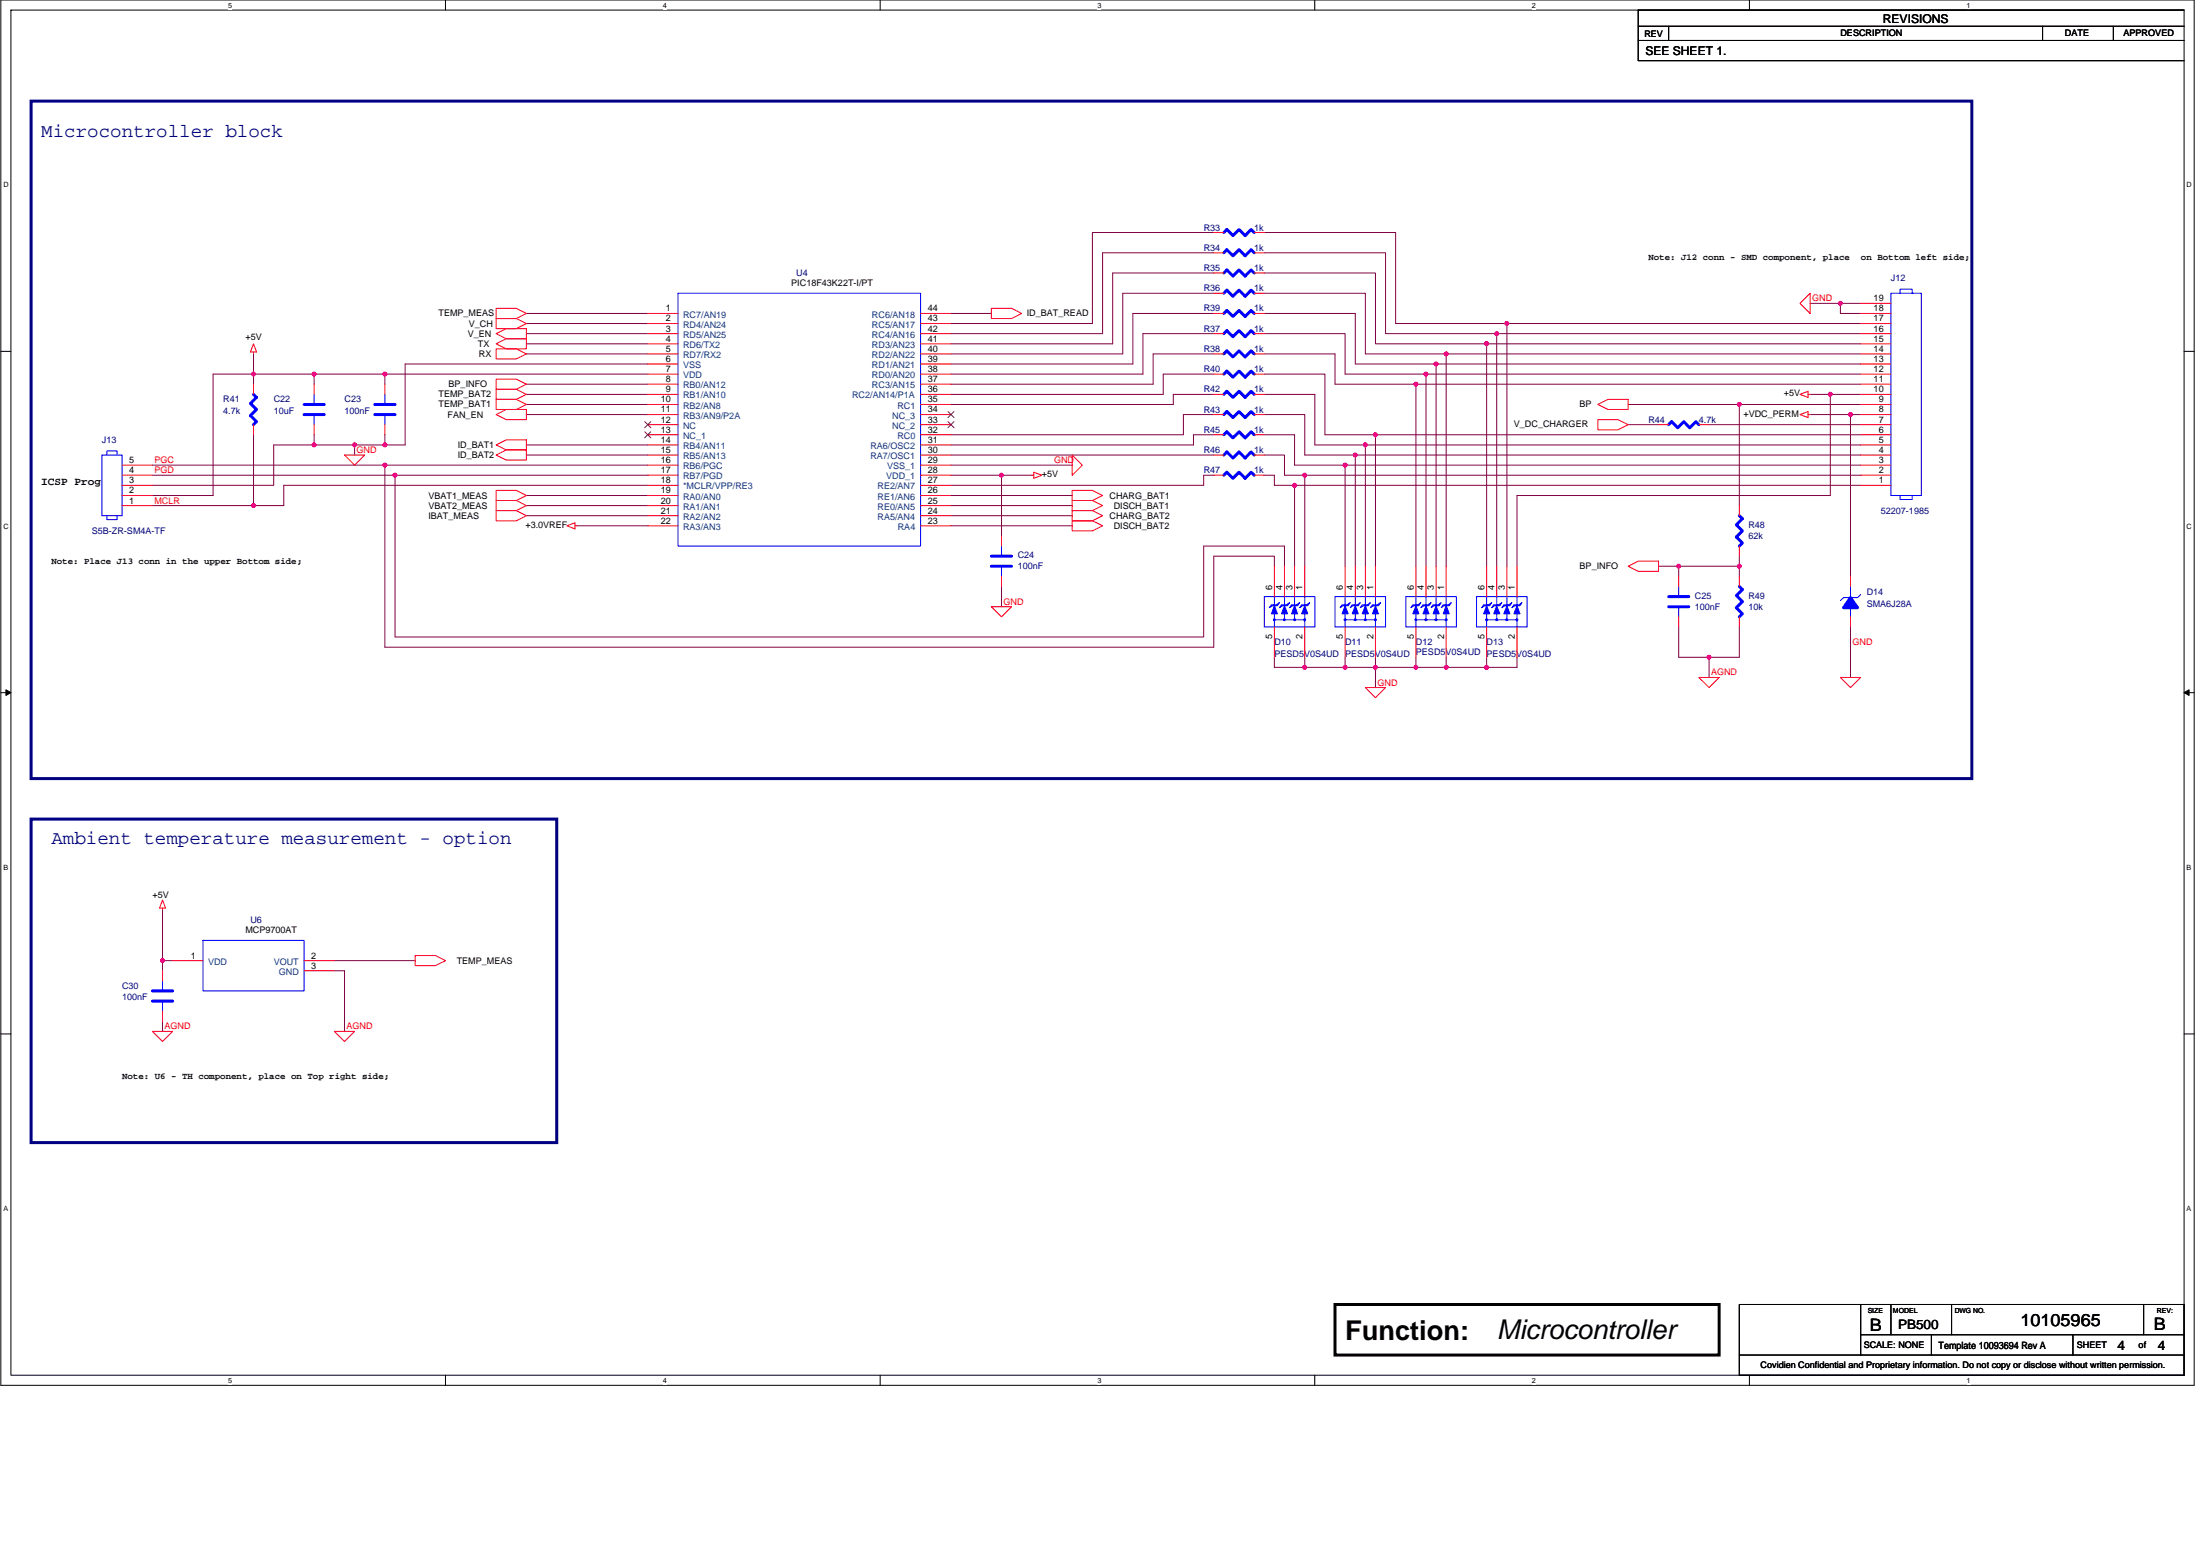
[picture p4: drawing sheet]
<svg xmlns="http://www.w3.org/2000/svg" width="420mm" height="297mm" viewBox="0 0 420 297" stroke-linecap="round" stroke-linejoin="round" font-family="sans-serif">
<path d="M.2 0h418.8v264.5h-418.8zM2.1 1.9h415v260.6h-415z" fill="none" stroke="#000" stroke-width=".19"/>
<g fill="#fff">
<path d="M43.6 .2h.7v1.6h-.7z"/>
<path d="M43.6 262.7h.7v1.6h-.7z"/>
</g>
<path d="M85.1 0v1.9M85.1 262.5v2" fill="none" stroke="#000" stroke-width=".19"/>
<g fill="#fff">
<path d="M126.6 .2h.7v1.6h-.7z"/>
<path d="M126.6 262.7h.7v1.6h-.7z"/>
</g>
<path d="M168.1 0v1.9M168.1 262.5v2" fill="none" stroke="#000" stroke-width=".19"/>
<g fill="#fff">
<path d="M209.6 .2h.7v1.6h-.7z"/>
<path d="M209.6 262.7h.7v1.6h-.7z"/>
</g>
<path d="M251.1 0v1.9M251.1 262.5v2" fill="none" stroke="#000" stroke-width=".19"/>
<g fill="#fff">
<path d="M292.6 .2h.7v1.6h-.7z"/>
<path d="M292.6 262.7h.7v1.6h-.7z"/>
</g>
<path d="M334.1 0v1.9M334.1 262.5v2" fill="none" stroke="#000" stroke-width=".19"/>
<g fill="#fff">
<path d="M375.6 .2h.8v1.6h-.8z"/>
<path d="M375.6 262.7h.8v1.6h-.8z"/>
<path d="M.6 34.5h1v1.5h-1z"/>
<path d="M417.6 34.5h1v1.5h-1z"/>
<path d="M.6 99.7h1v1.5h-1z"/>
<path d="M417.6 99.7h1v1.5h-1z"/>
</g>
<path d="M.2 67.1h1.9M417.1 67.1h1.9" fill="none" stroke="#000" stroke-width=".19"/>
<g fill="#fff">
<path d="M.6 164.8h1v1.5h-1z"/>
<path d="M417.6 164.8h.9v1.5h-.9z"/>
</g>
<path d="M.2 132.2h1.9M417.1 132.2h1.9" fill="none" stroke="#000" stroke-width=".19"/>
<path d="M1.1 131.7l1 .5-1 .6zM417.1 132.2l1-.5v1.1z" fill="#000" stroke="#000" stroke-width=".19"/>
<g fill="#fff">
<path d="M.6 230h1v1.5h-1z"/>
<path d="M417.6 230h.9v1.5h-.9z"/>
</g>
<g fill="none" stroke="#000" stroke-width=".19">
<path d="M312.9 5h104.2M312.9 7.7h104.2M318.7 5v2.7M390.1 5v2.7M403.6 5v2.7M417.1 1.9h-104.2v9.7h104.2M.2 197.4h1.9M417.1 197.4h1.9M332.2 249h84.9v13.5h-84.9zM332.2 258.7h84.9M355.4 249v9.7M355.4 254.8h61.7"/>
<path d="M361.1 249v5.8M368.9 254.8v3.9M372.7 249v5.8M395.9 254.8v3.9M409.4 249v5.8"/>
</g>
<path d="M255 249h73.3v9.7h-73.3z" fill="none" stroke="#000" stroke-width=".57"/>
<path d="M5.9 19.3h370.7v129.3h-370.7zM5.9 156.4h100.4v61.7h-100.4z" fill="none" stroke="#000080" stroke-width=".57"/>
<g fill="none" stroke="#800040" stroke-width=".19">
<path d="M100.5 59.8h23.2M181.6 59.8h7.7M231.8 44.4h-23.2v17.4h-27M231.8 48.3h-21.2v15.4h-29M231.8 52.1h-19.3v13.5h-30.9M231.8 56h-17.4v11.6h-32.8M231.8 59.8h-15.4v9.7h-34.8M241.5 59.8h17.3v9.7h15.5M241.5 56h19.3v11.6h15.4M241.5 52.1h21.2v13.5h21.2M241.5 48.3h23.1v15.4h21.2M241.5 44.4h25v17.4h21.3"/>
<path d="M345.7 57.9h9.7M351.5 57.9v1.9h3.9M48.4 67.6v3.8M48.4 71.4h11.6M48.4 71.4h-7.7v23.2h-11.6M48.4 71.4v1.9M60 71.4v1.9M60 71.4h13.5M73.5 71.4v1.9M73.5 71.4h50.2M100.5 73.3h23.2M100.5 79.1h23.2"/>
<path d="M100.5 77.2h23.2M100.5 75.3h23.2M100.5 63.7h23.2M100.5 61.8h23.2M100.5 65.6h23.2M100.5 67.6h23.2M123.7 69.5h-46.3v15.4h-3.9M231.8 63.7h-13.5v7.7h-36.7M231.8 67.6h-11.6v5.7h-38.6M231.8 71.4h-9.6v3.9h-40.6M231.8 75.3h-7.7v1.9h-42.5M231.8 79.1h-5.8v3.9h-44.4"/>
<path d="M241.5 79.1h7.7v7.8h9.6M241.5 75.3h9.6v9.6h9.7M241.5 71.4h11.5v11.6h9.7M241.5 67.6h13.5v5.7h15.4M241.5 63.7h15.4v7.7h15.4M270.4 73.3v34.8M270.4 73.3h85M272.3 71.4v36.7M272.3 71.4h83.1M274.3 69.5h81.1M274.3 69.5v38.6M276.2 67.6h79.2"/>
<path d="M276.2 67.6v40.5M283.9 65.6v42.5M283.9 65.6h71.5M285.8 63.7h69.6M285.8 63.7v44.4M287.8 61.8h67.6M287.8 61.8v46.3M310.9 77.2h21.3M332.2 77.2v19.3M332.2 77.2h23.2M345.7 79.1h7.7M345.7 75.3h3.9"/>
<path d="M349.6 75.3v19.3h-59.9v13.5M349.6 75.3h5.8M353.4 79.1h2M353.4 79.1v30.9M29.1 88.8h44.4M29.1 90.7h46.3M29.1 96.5h19.3M48.4 83v13.5M60 84.9h7.7M60 84.9h-7.7v7.7h-23.2M60 83v1.9M67.7 84.9v2"/>
<path d="M67.7 84.9h5.8M73.5 83v1.9M73.5 88.8v34.7h158.3v-17.3h11.6v1.9M73.5 88.8h50.2M75.4 90.7v30.9h154.5v-17.4h15.4v3.9M75.4 90.7h48.3M100.5 94.6h23.2M100.5 96.5h23.2M100.5 84.9h23.2M100.5 86.9h23.2M100.5 98.4h23.2M123.7 92.6h-69.5v3.9h-5.8"/>
<path d="M181.6 94.6h23.2M181.6 96.5h23.2M181.6 98.4h23.2M181.6 90.7h9.7M181.6 86.9h50.2M181.6 88.8h23.2M191.3 90.7v11.6M191.3 90.7h5.8M231.8 83h-3.9v1.9h-46.3M231.8 90.7h-1.9v1.9h-48.3M241.5 90.7h1.9v1.9h3.8M241.5 86.9h3.8v3.8h3.9"/>
<path d="M241.5 83h5.7v5.8h9.7M247.2 92.6h108.2M247.2 92.6v15.5M249.2 90.7h106.2M249.2 90.7v17.4M256.9 88.8v19.3M256.9 88.8h98.5M258.8 86.9h96.6M258.8 86.9v21.2M262.7 83v25.1M262.7 83h92.7M310.9 81.1h5.8"/>
<path d="M326.4 81.1h29M355.4 84.9h-94.6v23.2M110.2 100.4h13.5M181.6 100.4h23.2M191.3 112v3.8M316.7 108.1h3.9M320.6 119.7v5.8h5.8M320.6 108.1v1.9M320.6 108.1h11.6M332.2 119.7v5.8h-5.8M332.2 106.2v1.9M332.2 108.1v1.9"/>
<path d="M353.4 119.7v9.6M243.4 125.5v1.9h5.8M249.2 125.5v1.9M249.2 127.4h7.7M256.9 125.5v1.9M256.9 127.4h5.8M262.7 125.5v1.9M262.7 127.4v3.9M262.7 127.4h7.7M270.4 125.5v1.9M270.4 127.4h5.8M276.2 125.5v1.9"/>
<path d="M276.2 127.4h7.7M283.9 125.5v1.9M289.7 125.5v1.9h-5.8M326.4 125.5v3.8M31 173.7v9.7M31 183.4h2M31 183.4v1.9M31 195v1.9M63.8 183.4h15.5M63.8 185.3h2v11.6"/>
</g>
<g fill="#f0f" stroke="#f0f" stroke-width=".19">
<circle cx="60" cy="71.4" r=".38"/>
<circle cx="73.5" cy="71.4" r=".38"/>
<circle cx="60" cy="84.9" r=".38"/>
<circle cx="191.3" cy="90.7" r=".38"/>
<circle cx="48.4" cy="71.4" r=".38"/>
<circle cx="48.4" cy="96.5" r=".38"/>
<circle cx="73.5" cy="84.9" r=".38"/>
<circle cx="67.7" cy="84.9" r=".38"/>
<circle cx="256.9" cy="127.4" r=".38"/>
<circle cx="249.2" cy="127.4" r=".38"/>
<circle cx="270.4" cy="127.4" r=".38"/>
<circle cx="262.7" cy="127.4" r=".38"/>
<circle cx="276.2" cy="127.4" r=".38"/>
<circle cx="283.9" cy="127.4" r=".38"/>
<circle cx="332.2" cy="77.2" r=".38"/>
<circle cx="326.4" cy="125.5" r=".38"/>
<circle cx="332.2" cy="108.1" r=".38"/>
<circle cx="320.6" cy="108.1" r=".38"/>
<circle cx="272.3" cy="71.4" r=".38"/>
<circle cx="274.3" cy="69.5" r=".38"/>
<circle cx="276.2" cy="67.6" r=".38"/>
<circle cx="283.9" cy="65.6" r=".38"/>
<circle cx="285.8" cy="63.7" r=".38"/>
<circle cx="287.8" cy="61.8" r=".38"/>
<circle cx="349.5" cy="75.3" r=".38"/>
<circle cx="270.4" cy="73.3" r=".38"/>
<circle cx="262.7" cy="83" r=".38"/>
<circle cx="258.8" cy="86.9" r=".38"/>
<circle cx="353.4" cy="79.1" r=".38"/>
<circle cx="256.9" cy="88.8" r=".38"/>
<circle cx="249.2" cy="90.7" r=".38"/>
<circle cx="247.2" cy="92.6" r=".38"/>
<circle cx="75.4" cy="90.7" r=".38"/>
<circle cx="73.5" cy="88.8" r=".38"/>
<circle cx="351.5" cy="57.9" r=".38"/>
<circle cx="260.7" cy="84.9" r=".38"/>
<circle cx="31" cy="183.4" r=".38"/>
</g>
<g fill="none" stroke="#f00" stroke-width=".19">
<path d="M94.8 58.9h3.8l1.9 .9-1.9 1h-3.8zM123.7 59.8h5.8M175.8 59.8h5.8M189.3 58.9h3.9l1.9 .9-1.9 1h-3.9zM231.8 56h1.9M231.8 59.8h1.9M231.8 48.3h1.9M231.8 44.4h1.9M231.8 52.1h1.9M239.5 56h2M239.5 59.8h2M239.5 48.3h2"/>
<path d="M239.5 44.4h2M239.5 52.1h2M343.8 57.9l1.9-1.9v3.8zM355.4 59.8h5.7M355.4 57.9h5.7M48.4 73.3v2M48.4 65.6l.6 1.6h-1.2zM48.4 67.2v.4M60 73.3v2M73.5 73.3v2M94.8 66.6h3.8l1.9 1-1.9 .9h-3.8zM94.8 65.6l1.9-.9h3.8v1.9h-3.8z"/>
<path d="M94.8 72.4h3.8l1.9 .9-1.9 1h-3.8zM94.8 79.1l1.9-.9h3.8v1.9h-3.8zM94.8 74.3h3.8l1.9 1-1.9 .9h-3.8zM94.8 76.2h3.8l1.9 1-1.9 1h-3.8zM94.8 60.8h3.8l1.9 1-1.9 .9h-3.8zM94.8 63.7l1.9-1h3.8v2h-3.8zM123.7 61.8h5.8M123.7 63.7h5.8M123.7 65.6h5.8M123.7 67.6h5.8M123.7 69.5h5.8M123.7 71.4h5.8"/>
<path d="M123.7 73.3h5.8M123.7 75.3h5.8M123.7 77.2h5.8M123.7 79.1h5.8M175.8 79.1h5.8M175.8 77.2h5.8M175.8 75.3h5.8M175.8 73.3h5.8M175.8 71.4h5.8M175.8 69.5h5.8M175.8 67.6h5.8M175.8 65.6h5.8"/>
<path d="M175.8 63.7h5.8M175.8 61.8h5.8M231.8 79.1h1.9M231.8 71.4h1.9M231.8 63.7h1.9M231.8 75.3h1.9M231.8 67.6h1.9M239.5 79.1h2M239.5 71.4h2M239.5 63.7h2M239.5 75.3h2M239.5 67.6h2"/>
<path d="M305.1 77.2l2-1h3.8v2h-3.8zM343.8 79.1l1.5-.5v1.1zM343.8 75.3l1.5-.6v1.2zM345.3 79.1h.4M345.3 75.3h.4M355.4 79.1h5.7M355.4 77.2h5.7M355.4 75.3h5.7M355.4 73.3h5.7M355.4 71.4h5.7M355.4 69.5h5.7M355.4 67.6h5.7"/>
<path d="M355.4 65.6h5.7M355.4 63.7h5.7M355.4 61.8h5.7M23.3 96.5h5.8M23.3 94.6h5.8M23.3 92.6h5.8M23.3 90.7h5.8M23.3 88.8h5.8M48.4 81.1v1.9M60 81.1v1.9M65.8 86.9h3.8l-1.9 1.9zM73.5 81.1v1.9"/>
<path d="M94.8 93.6h3.8l1.9 1-1.9 .9h-3.8zM94.8 95.5h3.8l1.9 1-1.9 1h-3.8zM94.8 84.9l1.9-.9h3.8v1.9h-3.8zM94.8 86.9l1.9-1h3.8v1.9h-3.8zM94.8 97.5h3.8l1.9 .9-1.9 1h-3.8zM123.7 81.1h5.8M123.7 83h5.8M123.7 84.9h5.8M123.7 86.9h5.8M123.7 88.8h5.8M123.7 90.7h5.8M123.7 92.6h5.8"/>
<path d="M123.7 94.6h5.8M123.7 96.5h5.8M123.7 98.4h5.8M175.8 98.4h5.8M175.8 96.5h5.8M175.8 94.6h5.8M175.8 92.6h5.8M175.8 90.7h5.8M175.8 88.8h5.8M175.8 86.9h5.8M175.8 84.9h5.8M175.8 83h5.8"/>
<path d="M175.8 81.1h5.8M197.1 90.7h.3M197.4 90.1l1.6 .6-1.6 .6zM204.8 93.6h3.8l2 1-2 .9h-3.8zM204.8 95.5h3.8l2 1-2 1h-3.8zM204.8 97.5h3.8l2 .9-2 1h-3.8zM204.8 99.4h3.8l2 1-2 .9h-3.8zM204.8 86.9l1.9 1.9-1.9 1.9zM231.8 86.9h1.9M231.8 83h1.9M231.8 90.7h1.9M239.5 86.9h2"/>
<path d="M239.5 83h2M239.5 90.7h2M305.1 80.1h3.9l1.9 1-1.9 .9h-3.9zM316.7 81.1h2M324.5 81.1h1.9M332.2 96.5v1.9M355.4 92.6h5.7M355.4 90.7h5.7M355.4 88.8h5.7M355.4 86.9h5.7M355.4 84.9h5.7M355.4 83h5.7"/>
<path d="M355.4 81.1h5.7M108.3 100.4l1.5-.6v1.2zM109.8 100.4h.4M123.7 100.4h5.8M175.8 100.4h5.8M189.3 115.8h3.9l-1.9 2zM191.3 102.3v1.9M191.3 110v2M243.4 108.1v5.8M243.4 119.7v5.8M245.3 108.1v5.8M247.2 108.1v5.8"/>
<path d="M249.2 108.1v5.8M249.2 119.7v5.8M256.9 108.1v5.8M256.9 119.7v5.8M258.8 108.1v5.8M260.8 108.1v5.8M262.7 108.1v5.8M262.7 119.7v5.8M270.4 108.1v5.8M270.4 119.7v5.8M272.3 108.1v5.8M274.3 108.1v5.8"/>
<path d="M276.2 108.1v5.8M276.2 119.7v5.8M283.9 108.1v5.8M283.9 119.7v5.8M285.8 108.1v5.8M287.8 108.1v5.8M289.7 108.1v5.8M289.7 119.7v5.8M310.9 108.1l2-1h3.8v2h-3.8zM320.6 110v2M320.6 117.8v1.9M332.2 104.2v2"/>
<path d="M332.2 110v2M332.2 117.8v1.9M353.4 110v2M353.4 117.8v1.9M260.8 131.3h3.8l-1.9 1.9zM324.5 129.3h3.8l-1.9 2zM351.5 129.3h3.9l-2 2zM31 171.8l.6 1.6h-1.1zM31 173.4v.3M29.1 196.9h3.9l-2 1.9zM31 185.3v1.9M31 193v2"/>
<path d="M33 183.4h5.8M58.1 185.3h5.7M58.1 183.4h5.7M63.8 196.9h3.9l-1.9 1.9zM79.3 182.4h3.9l1.9 1-1.9 .9h-3.9z"/>
</g>
<g fill="none" stroke="#00f" stroke-width=".57">
<path d="M233.7 56l.6-.6 1.2 1.2 1.1-1.2 1.2 1.2 1.1-1.2 .6 .6M233.7 59.8l.6-.5 1.2 1.1 1.1-1.1 1.2 1.1 1.1-1.1 .6 .5M233.7 48.3l.6-.6 1.2 1.1 1.1-1.1 1.2 1.1 1.1-1.1 .6 .6M233.7 44.4l.6-.6 1.2 1.2 1.1-1.2 1.2 1.2 1.1-1.2 .6 .6M233.7 52.1l.6-.6 1.2 1.2 1.1-1.2 1.2 1.2 1.1-1.2 .6 .6M48.4 75.3l.6 .6-1.2 1.1 1.2 1.2-1.2 1.1 1.2 1.2-.6 .6M58.1 79.1h3.8M58.1 77.2h3.8M71.6 79.1h3.8M71.6 77.2h3.8M233.7 79.1l.6-.5 1.2 1.1 1.1-1.1 1.2 1.1 1.1-1.1 .6 .5M233.7 71.4l.6-.6 1.2 1.2 1.1-1.2 1.2 1.2 1.1-1.2 .6 .6"/>
<path d="M233.7 63.7l.6-.6 1.2 1.2 1.1-1.2 1.2 1.2 1.1-1.2 .6 .6M233.7 75.3l.6-.6 1.2 1.2 1.1-1.2 1.2 1.2 1.1-1.2 .6 .6M233.7 67.6l.6-.6 1.2 1.1 1.1-1.1 1.2 1.1 1.1-1.1 .6 .6M233.7 86.9l.6-.6 1.2 1.1 1.1-1.1 1.2 1.1 1.1-1.1 .6 .6M233.7 83l.6-.6 1.2 1.2 1.1-1.2 1.2 1.2 1.1-1.2 .6 .6M239.5 90.7l-.6-.6-1.1 1.2-1.2-1.2-1.1 1.2-1.2-1.2-.6 .6M318.7 81.1l.5-.6 1.2 1.2 1.2-1.2 1.1 1.2 1.2-1.2 .6 .6M332.2 98.4l.6 .6-1.2 1.2 1.2 1.1-1.2 1.2 1.2 1.2-.6 .5M189.3 108.1h3.9M189.3 106.2h3.9M318.7 115.8h3.8M318.7 113.9h3.8"/>
<path d="M332.2 112l.6 .5-1.2 1.2 1.2 1.2-1.2 1.1 1.2 1.2-.6 .6M29.1 191.1h3.9M29.1 189.2h3.9"/>
</g>
<g fill="#00f" stroke="#00f" stroke-width=".19">
<path d="M262.7 115.6l.6 1.6h-1.2z" fill-rule="evenodd"/>
<path d="M260.8 115.6l.5 1.6h-1.1z" fill-rule="evenodd"/>
<path d="M258.8 115.6l.6 1.6h-1.2z" fill-rule="evenodd"/>
<path d="M256.9 115.6l.6 1.6h-1.2z" fill-rule="evenodd"/>
<path d="M262.5 118.2h.3v.2h-.3z" fill-rule="evenodd"/>
<path d="M260.6 118.2h.3v.2h-.3z" fill-rule="evenodd"/>
<path d="M289.7 115.6l.6 1.6h-1.2z" fill-rule="evenodd"/>
<path d="M287.8 115.6l.6 1.6h-1.2z" fill-rule="evenodd"/>
<path d="M285.8 115.6l.6 1.6h-1.1z" fill-rule="evenodd"/>
<path d="M283.9 115.6l.6 1.6h-1.2z" fill-rule="evenodd"/>
<path d="M289.6 118.2h.2v.2h-.2z" fill-rule="evenodd"/>
<path d="M283.8 118.2h.2v.2h-.2z" fill-rule="evenodd"/>
<path d="M276.2 115.6l.6 1.6h-1.2z" fill-rule="evenodd"/>
<path d="M274.3 115.6l.6 1.6h-1.2z" fill-rule="evenodd"/>
<path d="M272.3 115.6l.6 1.6h-1.1z" fill-rule="evenodd"/>
<path d="M270.4 115.6l.6 1.6h-1.2z" fill-rule="evenodd"/>
<path d="M274.1 118.2h.3v.2h-.3z" fill-rule="evenodd"/>
<path d="M272.2 118.2h.3v.2h-.3z" fill-rule="evenodd"/>
<path d="M270.3 118.2h.2v.2h-.2z" fill-rule="evenodd"/>
<path d="M249.2 115.6l.6 1.6h-1.2z" fill-rule="evenodd"/>
<path d="M247.2 115.6l.6 1.6h-1.1z" fill-rule="evenodd"/>
<path d="M245.3 115.6l.6 1.6h-1.2z" fill-rule="evenodd"/>
<path d="M243.4 115.6l.6 1.6h-1.2z" fill-rule="evenodd"/>
<path d="M245.2 118.2h.2v.2h-.2z" fill-rule="evenodd"/>
<path d="M243.2 118.2h.3v.2h-.3z" fill-rule="evenodd"/>
<circle cx="258.8" cy="118.3" r=".18"/>
<circle cx="256.9" cy="118.3" r=".18"/>
<circle cx="287.8" cy="118.3" r=".18"/>
<circle cx="285.9" cy="118.3" r=".18"/>
<circle cx="276.2" cy="118.3" r=".18"/>
<circle cx="249.2" cy="118.3" r=".18"/>
<circle cx="247.2" cy="118.3" r=".18"/>
</g>
<g fill="none" stroke="#00f" stroke-width=".19">
<path d="M129.5 56h46.3v48.2h-46.3zM129.5 59.8h.1M175.8 59.8h.1M361.1 56h5.8v38.6h-5.8zM362.9 56v-.8h2.3v.8h.2M60 75.3v1.9M60 79.1v2M73.5 75.3v1.9M73.5 79.1v2M129.5 61.8h.1M129.5 63.7h.1M129.5 65.6h.1"/>
<path d="M129.5 67.6h.1M129.5 69.5h.1M129.5 71.4h.1M129.5 73.3h.1M129.5 75.3h.1M129.5 77.2h.1M129.5 79.1h.1M175.8 79.1h.1M175.8 77.2h.1M175.8 75.3h.1M175.8 73.3h.1M175.8 71.4h.1"/>
<path d="M175.8 69.5h.1M175.8 67.6h.1M175.8 65.6h.1M175.8 63.7h.1M175.8 61.8h.1M19.5 86.9h3.8v11.5h-3.8zM20.4 86.9v-.8h2v.8M20.4 98.4v.8h2v-.8M129.5 81.1h.1M129.5 83h.1M129.5 84.9h.1M129.5 86.9h.1"/>
<path d="M129.5 88.8h.1M129.5 90.7h.1M129.5 92.6h.1M129.5 94.6h.1M129.5 96.5h.1M129.5 98.4h.1M175.8 98.4h.1M175.8 96.5h.1M175.8 94.6h.1M175.8 92.6h.1M175.8 90.7h.1M175.8 88.8h.1"/>
<path d="M175.8 86.9h.1M175.8 84.9h.1M175.8 83h.1M175.8 81.1h.1M362.7 94.6h.2v.8h2.3v-.8M129.5 100.4h.1M175.8 100.4h.1M191.3 104.2v2M191.3 108.1v1.9M241.5 113.9h9.6v5.8h-9.6zM242.8 115.4h1l.6-.4-.4 .6h-1l-.6 .4zM243.4 113.9v1.5"/>
<path d="M243.4 117.2v1.1h5.8v1.4M243.4 118.3v1.4M244.7 115.4h1l.6-.4-.4 .6h-1l-.5 .4zM245.3 113.9v1.5M245.3 117.2v1.1M246.7 115.4h.9l.6-.4-.4 .6h-.9l-.6 .4zM247.2 113.9v1.5M247.2 117.2v1.1M248.6 115.4h1l.5-.4-.3 .6h-1l-.6 .4zM249.2 113.9v1.5M249.2 117.2v1.1M255 113.9h9.6v5.8h-9.6z"/>
<path d="M256.3 115.4h1l.6-.4-.4 .6h-1l-.6 .4zM256.9 113.9v1.5M256.9 117.2v1.1h5.8v1.4M256.9 118.3v1.4M258.2 115.4h1l.6-.4-.4 .6h-1l-.5 .4zM258.8 113.9v1.5M258.8 117.2v1.1M260.2 115.4h.9l.6-.4-.4 .6h-.9l-.6 .4zM260.8 113.9v1.5M260.8 117.2v1.1M262.1 115.4h1l.6-.4-.4 .6h-1l-.6 .4zM262.7 113.9v1.5"/>
<path d="M262.7 117.2v1.1M268.5 113.9h9.6v5.8h-9.6zM269.8 115.4h1l.6-.4-.4 .6h-1l-.6 .4zM270.4 113.9v1.5M270.4 117.2v1.1h5.8v1.4M270.4 118.3v1.4M271.8 115.4h.9l.6-.4-.4 .6h-.9l-.6 .4zM272.3 113.9v1.5M272.3 117.2v1.1M273.7 115.4h.9l.6-.4-.3 .6h-1l-.6 .4zM274.3 113.9v1.5M274.3 117.2v1.1"/>
<path d="M275.6 115.4h1l.6-.4-.4 .6h-1l-.6 .4zM276.2 113.9v1.5M276.2 117.2v1.1M282 113.9h9.6v5.8h-9.6zM283.3 115.4h1l.6-.4-.4 .6h-1l-.5 .4zM283.9 113.9v1.5M283.9 117.2v1.1h5.8v1.4M283.9 118.3v1.4M285.3 115.4h.9l.6-.4-.4 .6h-.9l-.6 .4zM285.8 113.9v1.5M285.8 117.2v1.1M287.2 115.4h1l.5-.4-.3 .6h-1l-.6 .4z"/>
<path d="M287.8 113.9v1.5M287.8 117.2v1.1M289.1 115.4h1l.6-.4-.4 .6h-1l-.6 .4zM289.7 113.9v1.5M289.7 117.2v1.1M320.6 112v1.9M320.6 115.8v2M353.4 112v5.8M355.4 113.5l-.6 .6h-2.7l-.6 .6M38.8 179.5h19.3v9.7h-19.3zM31 187.2v2M31 191.1v1.9"/>
<path d="M38.8 183.4h.1M58.1 185.3h.1M58.1 183.4h.1"/>
</g>
<path d="M353.4 114.1l1.4 1.9h-2.7z" fill-rule="evenodd" fill="#00f" stroke="#00f" stroke-width=".57"/>
<path d="M181 78.6l1.2 1.1M182.2 78.6l-1.2 1.1M123.1 80.5l1.2 1.2M123.1 82.4l1.2 1.2M124.3 80.5l-1.2 1.2M124.3 82.4l-1.2 1.2M181 80.5l1.2 1.2M182.2 80.5l-1.2 1.2" fill="none" stroke="#804000" stroke-width=".19"/>
<g font-size="5.2">
<text x="256.9" y="255.8">Function:</text>
<text x="285.8" y="255.6">Microcontroller</text>
</g>
<g font-size="3.7" fill="#000080">
<text x="7.9" y="26.1">Microcontroller block</text>
<text x="9.8" y="161.2">Ambient temperature measurement - option</text>
</g>
<g font-size="3.3">
<text x="357.1" y="254.1">B</text>
<text x="385.9" y="253.1">10105965</text>
<text x="411.3" y="253.9">B</text>
</g>
<g font-size="2.5">
<text x="362.5" y="253.8">PB500</text>
<text x="404.4" y="257.6">4</text>
<text x="412.1" y="257.6">4</text>
</g>
<g font-size="2.3">
<text x="359.6" y="4.4">REVISIONS</text>
<text x="314.2" y="10.6">SEE SHEET 1.</text>
</g>
<text font-size="2.1" x="7.9" y="92.5">ICSP Prog</text>
<text font-size="1.9" x="370.2" y="257.5">Template 10093694 Rev A</text>
<g font-size="1.7">
<text x="314" y="7.1">REV</text>
<text x="351.5" y="6.9">DESCRIPTION</text>
<text x="394.3" y="6.9">DATE</text>
<text x="405.5" y="6.9">APPROVED</text>
<text x="314.8" y="49.7">Note: J12 conn - SMD component, place</text>
<text x="355.4" y="49.7">on Bottom left side;</text>
<text x="127.2" y="59.4">1</text>
<text x="151.1" y="54.6">PIC18F43K22T-I/PT</text>
<text x="177.2" y="59.4">44</text>
<text x="357.8" y="59.4">18</text>
<text x="357.8" y="57.5">19</text>
<text x="46.9" y="64.9">+5V</text>
<text x="83.7" y="60.4">TEMP_MEAS</text>
<text x="89.3" y="64.3">V_EN</text>
<text x="89.5" y="62.4">V_CH</text>
<text x="127.2" y="61.4">2</text>
<text x="127.2" y="63.3">3</text>
<text x="127.2" y="65.2">4</text>
<text x="177.2" y="65.2">41</text>
<text x="177.2" y="63.3">42</text>
<text x="177.2" y="61.4">43</text>
<text x="196.1" y="60.4">ID_BAT_READ</text>
<text x="357.8" y="65.2">15</text>
<text x="357.8" y="63.3">16</text>
<text x="357.8" y="61.4">17</text>
<text x="91.3" y="66.2">TX</text>
<text x="91.5" y="68.1">RX</text>
<text x="127.2" y="67.2">5</text>
<text x="127.2" y="69.1">6</text>
<text x="127.2" y="71">7</text>
<text x="177.2" y="71">38</text>
<text x="177.2" y="69.1">39</text>
<text x="177.2" y="67.2">40</text>
<text x="357.8" y="71">12</text>
<text x="357.8" y="69.1">13</text>
<text x="357.8" y="67.2">14</text>
<text x="83.7" y="75.9">TEMP_BAT2</text>
<text x="83.7" y="77.8">TEMP_BAT1</text>
<text x="85.7" y="73.9">BP_INFO</text>
<text x="126.2" y="76.8">10</text>
<text x="127.2" y="72.9">8</text>
<text x="127.2" y="74.9">9</text>
<text x="177.2" y="74.9">36</text>
<text x="177.2" y="72.9">37</text>
<text x="177.2" y="76.8">35</text>
<text x="301.7" y="77.8">BP</text>
<text x="340.7" y="75.7">+5V</text>
<text x="357.8" y="74.9">10</text>
<text x="357.8" y="72.9">11</text>
<text x="358.8" y="76.8">9</text>
<text x="85.5" y="79.7">FAN_EN</text>
<text x="126.2" y="78.7">11</text>
<text x="126.2" y="80.7">12</text>
<text x="126.2" y="82.6">13</text>
<text x="177.2" y="80.7">33</text>
<text x="177.2" y="78.7">34</text>
<text x="177.2" y="82.6">32</text>
<text x="289.1" y="81.4">V_DC_CHARGER</text>
<text x="333" y="79.5">+VDC_PERM</text>
<text x="358.8" y="82.6">6</text>
<text x="358.8" y="80.7">7</text>
<text x="358.8" y="78.7">8</text>
<text x="24.7" y="88.4">5</text>
<text x="87.4" y="85.5">ID_BAT1</text>
<text x="87.4" y="87.4">ID_BAT2</text>
<text x="126.2" y="84.5">14</text>
<text x="126.2" y="86.5">15</text>
<text x="126.2" y="88.4">16</text>
<text x="177.2" y="88.4">29</text>
<text x="177.2" y="86.5">30</text>
<text x="177.2" y="84.5">31</text>
<text x="358.8" y="88.4">3</text>
<text x="358.8" y="86.5">4</text>
<text x="358.8" y="84.5">5</text>
<text x="24.7" y="94.2">2</text>
<text x="24.7" y="92.2">3</text>
<text x="24.7" y="90.3">4</text>
<text x="81.8" y="95.2">VBAT1_MEAS</text>
<text x="126.2" y="90.3">17</text>
<text x="126.2" y="92.2">18</text>
<text x="126.2" y="94.2">19</text>
<text x="177.2" y="94.2">26</text>
<text x="177.2" y="92.2">27</text>
<text x="177.2" y="90.3">28</text>
<text x="199" y="91.1">+5V</text>
<text x="211.9" y="95.2">CHARG_BAT1</text>
<text x="358.8" y="92.2">1</text>
<text x="358.8" y="90.3">2</text>
<text x="24.7" y="96.1">1</text>
<text x="81.8" y="97.1">VBAT2_MEAS</text>
<text x="81.8" y="99">IBAT_MEAS</text>
<text x="100.3" y="100.8">+3.0VREF</text>
<text x="126.2" y="96.1">20</text>
<text x="126.2" y="98">21</text>
<text x="126.2" y="100">22</text>
<text x="177.2" y="100">23</text>
<text x="177.2" y="98">24</text>
<text x="177.2" y="96.1">25</text>
<text x="211.9" y="99">CHARG_BAT2</text>
<text x="212.7" y="97.1">DISCH_BAT1</text>
<text x="212.7" y="101">DISCH_BAT2</text>
<text x="9.8" y="107.6">Note: Place J13 conn in the upper Bottom side;</text>
<text x="243" y="112.5" transform="rotate(-90 243 112.5)">6</text>
<text x="244.9" y="112.5" transform="rotate(-90 244.9 112.5)">4</text>
<text x="246.8" y="112.5" transform="rotate(-90 246.8 112.5)">3</text>
<text x="248.8" y="112.5" transform="rotate(-90 248.8 112.5)">1</text>
<text x="256.5" y="112.5" transform="rotate(-90 256.5 112.5)">6</text>
<text x="258.4" y="112.5" transform="rotate(-90 258.4 112.5)">4</text>
<text x="260.4" y="112.5" transform="rotate(-90 260.4 112.5)">3</text>
<text x="262.3" y="112.5" transform="rotate(-90 262.3 112.5)">1</text>
<text x="270" y="112.5" transform="rotate(-90 270 112.5)">6</text>
<text x="271.9" y="112.5" transform="rotate(-90 271.9 112.5)">4</text>
<text x="273.9" y="112.5" transform="rotate(-90 273.9 112.5)">3</text>
<text x="275.8" y="112.5" transform="rotate(-90 275.8 112.5)">1</text>
<text x="283.5" y="112.5" transform="rotate(-90 283.5 112.5)">6</text>
<text x="285.4" y="112.5" transform="rotate(-90 285.4 112.5)">4</text>
<text x="287.4" y="112.5" transform="rotate(-90 287.4 112.5)">3</text>
<text x="289.3" y="112.5" transform="rotate(-90 289.3 112.5)">1</text>
<text x="301.7" y="108.7">BP_INFO</text>
<text x="243" y="122" transform="rotate(-90 243 122)">5</text>
<text x="248.8" y="122" transform="rotate(-90 248.8 122)">2</text>
<text x="256.5" y="122" transform="rotate(-90 256.5 122)">5</text>
<text x="262.3" y="122" transform="rotate(-90 262.3 122)">2</text>
<text x="270" y="122" transform="rotate(-90 270 122)">5</text>
<text x="275.8" y="122" transform="rotate(-90 275.8 122)">2</text>
<text x="283.5" y="122" transform="rotate(-90 283.5 122)">5</text>
<text x="289.3" y="122" transform="rotate(-90 289.3 122)">2</text>
<text x="29.1" y="171.4">+5V</text>
<text x="46.9" y="178.2">MCP9700AT</text>
<text x="36.4" y="183">1</text>
<text x="59.4" y="183">2</text>
<text x="59.4" y="184.9">3</text>
<text x="87.2" y="184">TEMP_MEAS</text>
<text x="23.3" y="206">Note: U6 - TH component, place on Top right side;</text>
<text x="355.9" y="257.3">SCALE: NONE</text>
<text x="396.7" y="257.3">SHEET</text>
<text x="408.4" y="257.3">of</text>
<text x="336.2" y="261.2">Covidien Confidential and Proprietary information. Do not copy or disclose without written permission.</text>
</g>
<g font-size="1.7" fill="#000080">
<text x="229.9" y="47.9">R34</text>
<text x="229.9" y="44">R33</text>
<text x="239.5" y="47.9">1k</text>
<text x="239.5" y="44">1k</text>
<text x="152.1" y="52.7">U4</text>
<text x="229.9" y="51.7">R35</text>
<text x="239.5" y="51.7">1k</text>
<text x="361.1" y="53.7">J12</text>
<text x="229.9" y="55.6">R36</text>
<text x="229.9" y="59.5">R39</text>
<text x="239.5" y="55.6">1k</text>
<text x="239.5" y="59.5">1k</text>
<text x="229.9" y="63.3">R37</text>
<text x="239.5" y="63.3">1k</text>
<text x="229.9" y="71">R40</text>
<text x="229.9" y="67.2">R38</text>
<text x="239.5" y="71">1k</text>
<text x="239.5" y="67.2">1k</text>
<text x="42.6" y="76.8">R41</text>
<text x="52.3" y="76.8">C22</text>
<text x="65.8" y="76.8">C23</text>
<text x="229.9" y="74.9">R42</text>
<text x="239.5" y="74.9">1k</text>
<text x="42.6" y="79">4.7k</text>
<text x="52.3" y="79">10uF</text>
<text x="65.8" y="79">100nF</text>
<text x="229.9" y="78.8">R43</text>
<text x="229.9" y="82.6">R45</text>
<text x="239.5" y="78.8">1k</text>
<text x="239.5" y="82.6">1k</text>
<text x="314.8" y="80.7">R44</text>
<text x="324.5" y="80.7">4.7k</text>
<text x="19.5" y="84.5">J13</text>
<text x="229.9" y="86.5">R46</text>
<text x="239.5" y="86.5">1k</text>
<text x="229.9" y="90.3">R47</text>
<text x="239.5" y="90.3">1k</text>
<text x="17.5" y="101.9">S5B-ZR-SM4A-TF</text>
<text x="333.9" y="100.8">R48</text>
<text x="359.2" y="98.1">52207-1985</text>
<text x="194.4" y="106.6">C24</text>
<text x="333.9" y="102.9">62k</text>
<text x="194.4" y="108.7">100nF</text>
<text x="356.5" y="113.5">D14</text>
<text x="323.7" y="114.3">C25</text>
<text x="323.7" y="116.4">100nF</text>
<text x="333.9" y="114.3">R49</text>
<text x="333.9" y="116.4">10k</text>
<text x="356.5" y="115.8">SMA6J28A</text>
<text x="243.4" y="123.1">D10</text>
<text x="243.4" y="125.5">PESD5V0S4UD PESD5V0S4UD PESD5V0S4UD PESD5V0S4UD</text>
<text x="256.9" y="123.1">D11</text>
<text x="270.4" y="123.1">D12</text>
<text x="283.9" y="123.1">D13</text>
<text x="47.8" y="176.2">U6</text>
<text x="23.3" y="188.8">C30</text>
<text x="23.3" y="190.9">100nF</text>
</g>
<g font-size="1.7" fill="#f00">
<text x="346.1" y="57.5">GND</text>
<text x="29.5" y="88.4">PGC</text>
<text x="68.1" y="86.5">GND</text>
<text x="201.3" y="88.4">GND</text>
<text x="29.5" y="90.3">PGD</text>
<text x="29.5" y="96.1">MCLR</text>
<text x="191.7" y="115.4">GND</text>
<text x="353.8" y="123.2">GND</text>
<text x="263.1" y="130.9">GND</text>
<text x="326.8" y="128.9">AGND</text>
<text x="31.4" y="196.5">AGND</text>
<text x="66.2" y="196.5">AGND</text>
</g>
<g font-size="1.7" fill="#004080">
<text x="130.5" y="60.6">RC7/AN19</text>
<text x="130.5" y="62.5">RD4/AN24</text>
<text x="130.5" y="64.5">RD5/AN25</text>
<text x="166.5" y="64.5">RC4/AN16</text>
<text x="166.5" y="62.5">RC5/AN17</text>
<text x="166.5" y="60.6">RC6/AN18</text>
<text x="130.5" y="66.4">RD6/TX2</text>
<text x="130.5" y="68.3">RD7/RX2</text>
<text x="130.5" y="70.3">VSS</text>
<text x="166.5" y="70.3">RD1/AN21</text>
<text x="166.5" y="68.3">RD2/AN22</text>
<text x="166.5" y="66.4">RD3/AN23</text>
<text x="130.5" y="72.2">VDD</text>
<text x="130.5" y="74.1">RB0/AN12</text>
<text x="130.5" y="76.1">RB1/AN10</text>
<text x="130.5" y="78">RB2/AN8</text>
<text x="162.7" y="76.1">RC2/AN14/P1A</text>
<text x="166.5" y="74.1">RC3/AN15</text>
<text x="166.5" y="72.2">RD0/AN20</text>
<text x="171.4" y="78">RC1</text>
<text x="130.5" y="79.9">RB3/AN9/P2A</text>
<text x="130.5" y="81.9">NC</text>
<text x="130.5" y="83.8">NC_1</text>
<text x="170.4" y="81.9">NC_2</text>
<text x="170.4" y="79.9">NC_3</text>
<text x="171.4" y="83.8">RC0</text>
<text x="130.5" y="85.7">RB4/AN11</text>
<text x="130.5" y="87.7">RB5/AN13</text>
<text x="130.5" y="89.6">RB6/PGC</text>
<text x="166.2" y="87.7">RA7/OSC1</text>
<text x="166.2" y="85.7">RA6/OSC2</text>
<text x="169.4" y="89.6">VSS_1</text>
<text x="130.5" y="91.5">RB7/PGD</text>
<text x="130.5" y="93.4">*MCLR/VPP/RE3</text>
<text x="130.5" y="95.4">RA0/AN0</text>
<text x="167.6" y="95.4">RE1/AN6</text>
<text x="167.6" y="93.4">RE2/AN7</text>
<text x="169.2" y="91.5">VDD_1</text>
<text x="130.5" y="97.3">RA1/AN1</text>
<text x="130.5" y="99.2">RA2/AN2</text>
<text x="130.5" y="101.2">RA3/AN3</text>
<text x="167.6" y="99.2">RA5/AN4</text>
<text x="167.6" y="97.3">RE0/AN5</text>
<text x="171.5" y="101.2">RA4</text>
<text x="39.7" y="184.2">VDD</text>
<text x="52.3" y="184.2">VOUT</text>
<text x="53.2" y="186.1">GND</text>
</g>
<g font-size="1.4">
<text x="43.6" y="1.5">5</text>
<text x="126.6" y="1.5">4</text>
<text x="209.6" y="1.5">3</text>
<text x="292.6" y="1.5">2</text>
<text x="375.6" y="1.5">1</text>
<text x=".6" y="35.8">D</text>
<text x="417.6" y="35.8">D</text>
<text x=".6" y="100.9">C</text>
<text x="417.6" y="100.9">C</text>
<text x=".6" y="166.1">B</text>
<text x="417.6" y="166.1">B</text>
<text x=".6" y="231.2">A</text>
<text x="417.6" y="231.2">A</text>
<text x="43.6" y="264">5</text>
<text x="126.6" y="264">4</text>
<text x="209.6" y="264">3</text>
<text x="292.6" y="264">2</text>
<text x="375.6" y="264">1</text>
</g>
<g font-size="1.3">
<text x="356.7" y="250.6">SIZE</text>
<text x="361.5" y="250.6">MODEL</text>
<text x="373.3" y="250.6">DWG NO.</text>
<text x="411.9" y="250.6">REV:</text>
</g>
</svg>
